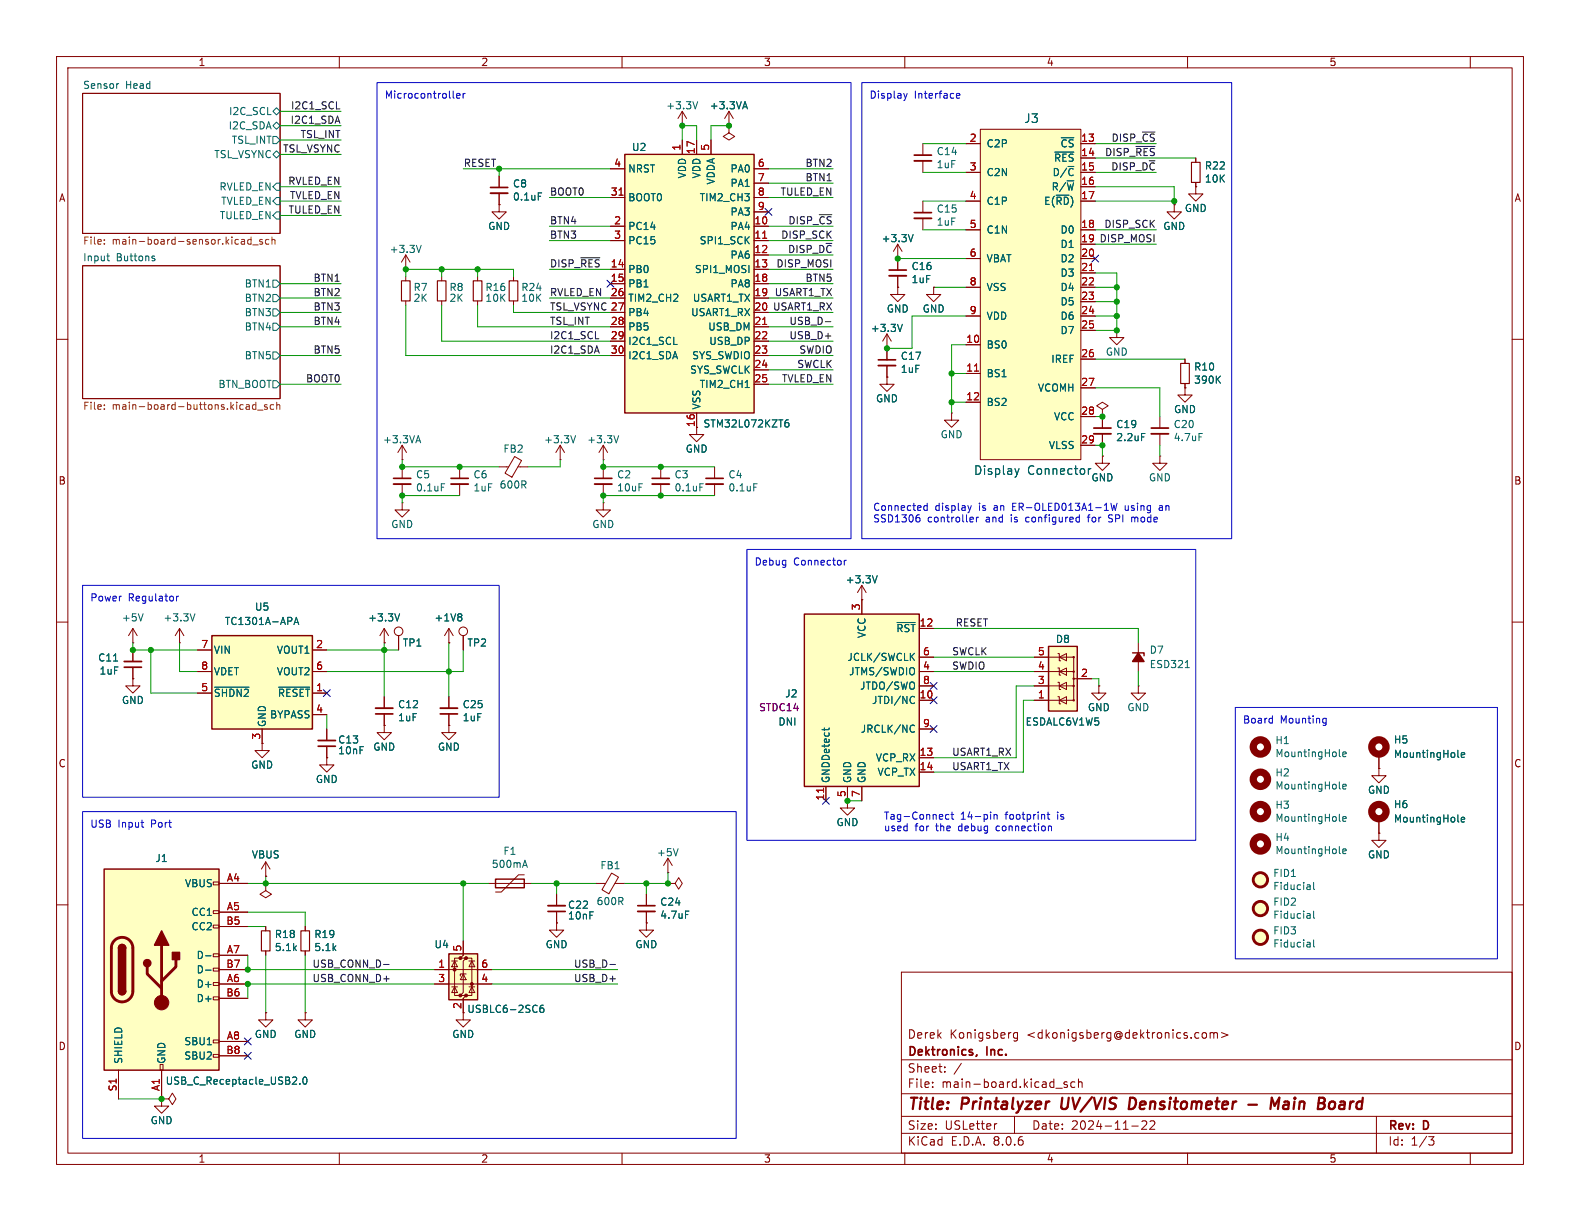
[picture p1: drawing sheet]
<svg xmlns="http://www.w3.org/2000/svg" width="279mm" height="216mm" viewBox="0 0 279 216" stroke-linecap="round" stroke-linejoin="round" font-family="sans-serif">
<g fill="none" stroke="#840000" stroke-width=".18">
<path d="M10 10h259.4v195.9h-259.4zM12 12h255.4v191.9h-255.4zM14.6 16.5h34.9v24.8h-34.9zM60 10v2M110 10v2M160 10v2M210 10v2M260 10v2M128.9 22.2v1.3l1 .6-1 .7-1-.7 1-.6M128.9 22.2h.1M10 60h2M14.6 47h34.9v23.5h-34.9z"/>
<path d="M267.4 60h2M10 110h2M201.3 113.7v5M267.4 110h2M194.3 121.3v1.3h1.3l-1.3 1.2-1.3-1.2h1.3M194.3 121.3h.1M201.3 121.3v1.3h1.3l-1.3 1.2-1.3-1.2h1.3M201.3 121.3h.1M10 160h2M267.4 160h2M159.4 171.9h108v32h-108zM159.4 197.4h108"/>
<path d="M159.4 193.4h108M159.4 187.4h108M164.9 192.1v.2M164.9 191.4v.1M167.1 189.4v.2M167.1 188.7v.1M170 188l-1.3 1.9M176.3 198.7l-.3 .1M179.4 197.4v3M179.9 182.6v1.2l-.3 .3-.3-.1M179.9 182.7l-.4-.1-.3 .3v.4l.2 .2h.5M186.7 192.4h1.2"/>
<path d="M188.7 191.4l-.3-.1-.3 .2 .1 .2 .5 .2v.3h-.6M190.1 191.4l-.5-.1-.2 .3v.4l.1 .2h.6M190.7 191.4l.2-.1 .4 .1 .1 .9M190.7 190.8v1.5M200.1 199.1h1.2M201.9 198.3l.6-.1 .2 .1 .1 .3-.9 1.1h.9M203.4 198.3l.5-.1 .2 .1 .1 .3-.9 1.1h.9M212.6 182.7l.3-.1 .4 .1 .1 .6-.2 .2-.3 .1-.3-.2zM214 182.7l.4-.1 .2 .2M214 182.6v1M214.6 182.8l.3-.2 .3 .1 .1 .9M214.6 182.8v.8"/>
<path d="M216 182.6l1.1 .4-1.1 .4M243.4 197.4v6.5M60 203.9v2M110 203.9v2M159.4 200.4h108M160 203.9v2M210 203.9v2M252.6 201h1l-.5 .6 .4 .1 .1 .5-.3 .3h-.4M260 203.9v2"/>
</g>
<path d="M185.4 194.8h.2M187.9 194.1l-.2 1.6 .3 .4M200.6 194.2l-.7-.1-.3 2h.5l.5-.3M220.7 195.3h1.6M224.7 196.1l.2-2 .5 1.4 .8-1.4-.2 2M227.2 195.3a.4 .4 0 0 0-.3 .4 .4 .4 0 0 0 .2 .4h.5M227.3 194.8l-.2 .1M235.3 194.9a.5 .5 0 0 1 .8 .3l-.1 .5a.6 .6 0 0 1-.9 .3" fill="none" stroke="#840000" stroke-width=".4"/>
<path d="M172.7 186.5l-.1 .3" fill="none" stroke="#840000" stroke-width=".3"/>
<g fill="none" stroke="#006464" stroke-width=".18">
<path d="M21 14.8h-.2M48.3 19.7l.6-.6 .6 .6-.6 .6zM48.3 22.2l.6-.6 .6 .6-.6 .7zM48.3 24.1h.6l.6 .7-.6 .6h-.6zM48.3 27.3l.6-.6 .6 .6-.6 .6zM48.9 34.9h.6v1.3h-.6l-.6-.6zM48.9 37.5h.6v1.2h-.6l-.6-.6zM48.9 32.4h.6v1.3h-.6l-.6-.7zM18.9 45.3h.5M19.1 46.1h.3M27 45.3h.3M27 45.7l.3 .1 .1 .1-.2 .2h-.2"/>
<path d="M48.3 52.1h.6l.6 .6-.6 .6h-.6zM48.3 49.5h.6l.6 .7-.6 .6h-.6zM48.3 54.6h.6l.6 .6-.6 .7h-.6zM48.3 57.2h.6l.6 .6-.6 .6h-.6zM48.3 67.3h.6l.6 .6-.6 .7h-.6zM48.3 62.2h.6l.6 .7-.6 .6h-.6zM209.6 118.1h.7M236.8 145.1l.2 .1M237.4 144.8l.7-.1-.1-.3h-.4l-.2 .2 .1 .6h.5"/>
</g>
<g fill="none" stroke="#725600" stroke-width=".18">
<path d="M18.5 42.4v.1M18.5 43.1v.1M44.4 41.9v1.3M44.4 42.4l-.4-.1-.2 .3 .1 .5h.5M44.7 43.3h1M46.4 42.4l-.3-.1-.2 .2 .1 .2 .4 .1v.3h-.5M47.5 42.4l-.3-.1-.3 .3 .2 .5h.4M48.1 42.5l.2-.2 .3 .1v.8M48.1 41.9v1.3M18.5 72.3v.1M18.5 71.6v.1M43.9 71.5l.2 .2v.7"/>
<path d="M44.1 72.3l-.1 .1M44.1 71.8l-.1 .1M45.2 71.1v1.3M45.2 71.6l-.3-.1-.3 .3 .2 .5h.4M45.5 72.5h1M47.2 71.6l-.3-.1-.1 .2v.2l.4 .1v.3h-.4M48.4 71.6l-.4-.1-.2 .3 .1 .5h.5M48.9 71.7l.2-.2 .3 .1 .1 .8M48.9 71.1v1.3"/>
</g>
<circle cx="222.9" cy="143.5" r="1.27" fill="none" stroke="#840000" stroke-width="1.3"/>
<path d="M200.3 115.4h2v.6" fill="none" stroke="#840000" stroke-width=".25"/>
<path d="M201.3 115.4l1 1.6h-2z" fill="#840000" stroke="#840000" stroke-width=".25"/>
<path d="M185.4 114.3h5.1v11.4h-5.1z" fill="#ffffc2"/>
<path d="M185.4 114.3h5.1v11.4h-5.1z" fill="none" stroke="#840000" stroke-width=".25"/>
<g fill="none" stroke="#840000" stroke-width=".18">
<path d="M128.9 19.7l-.8 1.3M128.9 19.7v2.5M128.9 19.7l.8 1.3M128.9 22.2h.1M182.9 118.7h7M182.9 116.2h7v7.6h-7M187.1 118.1h.2v1.3h.3M187.1 115.6h.2v1.2h.3M187.3 118.7l1.3-.6v1.3zM187.3 116.2l1.3-.6v1.2zM182.9 121.3h7M187.1 123.2h.2v1.3h.3"/>
<path d="M187.1 120.7h.2v1.2h.3M187.3 123.8l1.3-.6v1.3zM187.3 121.3l1.3-.6v1.2zM189.9 120h3.1M243.8 135.9v1.3h1.3l-1.3 1.2-1.2-1.2h1.2M243.8 135.9h.1M243.8 133.4v2.5M243.8 147.3v1.3h1.3l-1.3 1.3-1.2-1.3h1.2M243.8 147.3h.1M243.8 144.8v2.5"/>
<circle cx="189.9" cy="118.7" r=".13"/>
<circle cx="189.9" cy="116.2" r=".13"/>
<circle cx="189.9" cy="123.8" r=".13"/>
<circle cx="189.9" cy="120" r=".13"/>
<circle cx="189.9" cy="121.3" r=".13"/>
</g>
<g fill="none" stroke="#840000" stroke-width="1.3">
<circle cx="222.9" cy="132.1" r="1.27"/>
<circle cx="222.9" cy="137.8" r="1.27"/>
<circle cx="243.8" cy="132.1" r="1.27"/>
<circle cx="222.9" cy="149.2" r="1.27"/>
<circle cx="243.8" cy="143.5" r="1.27"/>
</g>
<g fill="none" stroke="#006464" stroke-width=".18">
<path d="M131.4 18.9h.6M131.7 18l.5 1.2M236.8 133.6l.2 .2M236.8 139.3l.2 .2M237.4 133.4l.7-.1-.1-.3h-.4l-.2 .1 .1 .6h.5M237.4 139.1l.7-.1-.1-.3h-.4l-.2 .2 .1 .6h.5M257.8 133.7l.2 .2M258.4 133.5l.6-.1-.1-.3h-.3l-.2 .2 .1 .6h.4M231.6 156.5l.1 .8M231.7 157.2l-.1 .1M231.7 156.8h-.1M232.3 156v1.1l.2 .2"/>
<path d="M236.8 150.8l.2 .1M237.4 150.5l.7-.1-.1-.2-.4-.1-.2 .2 .1 .6h.5M257.8 145.2l.2 .2M258.4 144.9l.6-.1-.1-.2-.3-.1-.2 .2 .1 .6h.4M231.6 161.6l.1 .8M231.6 166.7l.1 .8M231.7 162.3l-.1 .1M231.7 161.8l-.1 .1M231.7 167.4l-.1 .1M231.7 166.9l-.1 .1M232.3 161.1v1.1l.2 .2M232.3 166.2v1.1l.2 .2"/>
</g>
<g fill="#ffffc2" stroke="#ffffc2" stroke-width=".18">
<circle cx="222.9" cy="160.7" r="1.27"/>
<circle cx="222.9" cy="155.6" r="1.27"/>
<circle cx="222.9" cy="165.7" r="1.27"/>
</g>
<g fill="none" stroke="#840000" stroke-width=".51">
<circle cx="222.9" cy="155.6" r="1.27"/>
<circle cx="222.9" cy="165.7" r="1.27"/>
<circle cx="222.9" cy="160.7" r="1.27"/>
</g>
<path d="M110.5 27.3h22.8v45.7h-22.8z" fill="#ffffc2"/>
<path d="M110.5 27.3h22.8v45.7h-22.8zM87.6 155.4h5.1v1.6h-5.1z" fill="none" stroke="#840000" stroke-width=".25"/>
<g fill="none" stroke="#840000" stroke-width=".18">
<path d="M88.3 31.1v2M88.3 34.2v2M107.9 34.9h2.6M107.9 29.8h2.6M120.6 24.8v2.5M123.2 24.8v2.5M125.7 24.8v2.5M133.3 34.9h2.6M133.3 29.8h2.6M133.3 32.4h2.6M133.3 37.5h2.6M163.2 25.4v2"/>
<path d="M163.2 28.4v2.1M71.8 47.6h.1M71.8 45.1l-.8 1.3M71.8 45.1v2.5M71.8 48.9v.8M71.8 53.2v.8M71.8 45.1l.7 1.3M78.1 48.9v.8M78.1 53.2v.8M84.5 48.9v.8M84.5 53.2v.8M90.8 48.9v.8"/>
<path d="M90.8 53.2v.8M107.9 40h2.6M107.9 42.5h2.6M107.9 47.6h2.6M107.9 50.2h2.6M107.9 52.7h2.6M107.9 55.2h2.6M107.9 57.8h2.6M133.3 40h2.6M133.3 42.5h2.6M133.3 45.1h2.6M133.3 47.6h2.6"/>
<path d="M133.3 50.2h2.6M133.3 52.7h2.6M133.3 55.2h2.6M133.3 57.8h2.6M156.8 59.1l-.7 1.2M156.8 59.1v4.5M156.8 59.1l.8 1.2M158.7 45.7h.1M158.7 50.8v1.3h1.3l-1.3 1.2-1.2-1.2h1.2M158.7 50.8h.1M158.7 43.2l-.7 1.3M158.7 43.2v2.5"/>
<path d="M158.7 43.2l.8 1.3M106.7 78.7l-.8 1.3M106.7 78.7v2.6M106.7 78.7l.7 1.3M107.9 60.3h2.6M107.9 62.9h2.6M123.2 73v2.6M133.3 60.3h2.6M133.3 62.9h2.6M133.3 65.4h2.6M133.3 67.9h2.6M156.8 61.6h.1"/>
<path d="M156.8 66.7v1.2h1.3l-1.3 1.3-1.2-1.3h1.2M156.8 66.7h.1M156.8 64.6v2.1M194.9 72.4l1.1-.6-1.1-.7-1 .7 1 .6v1.3M194.9 73.7h.1M209.5 68.6v1.3h1.3l-1.3 1.2-1.2-1.2h1.2M209.5 68.6h.1M106.7 81.3h.1M106.7 82.6v2M106.7 85.6v2M86.4 156.2h7.6M92.7 154.7h-1l-3.1 3h-1"/>
<path d="M98.4 158.1v2M105.4 156.2h1.7M108.2 154.4l1.2 .7-1.7 2.9-1.2-.7zM108.7 156.2h1.8M118.1 154.3h.1M118.1 151.8l-.8 1.2M118.1 151.8v2.5M118.1 151.8l.8 1.2M149.9 141.6v1.3h1.2l-1.2 1.2-1.3-1.2h1.3M149.9 141.6h.1M98.4 163.2v1.3h1.3l-1.3 1.2-1.2-1.2h1.2M98.4 163.2h.1"/>
<path d="M98.4 161.2v2"/>
</g>
<path d="M109.5 34.5h.7M134.9 42.1h.7M134.9 57.4h.7" fill="none" stroke="#a90000" stroke-width=".18"/>
<path d="M95.2 34.1h.6M74.5 43.4l-.4 1.2M159.6 57.3l-.5 1.3M161.5 41.5l-.5 1.2M109.4 77l-.4 1.3M119.1 60.9h.6M131.8 68.5h.7M138.8 75l.2-.3 .4 .1 .1 .2v.3l-.2 .2-.4-.1-.1-.1M139.4 74.2l-.4 .1-.2 .5M92.5 153h.6M92.8 152.1l.5 1.3M119.9 150.1l-.4 1.2" fill="none" stroke="#006464" stroke-width=".18"/>
<path d="M86.7 34.2h3.1M161.7 28.4h3M155.3 64.6h3.1M105.2 85.6h3M96.9 160.1h3" fill="none" stroke="#840000" stroke-width=".33"/>
<path d="M86.7 33.1h3.1M161.7 27.4h3M155.3 63.6h3.1M105.2 84.6h3M96.9 161.2h3" fill="none" stroke="#840000" stroke-width=".3"/>
<path d="M71 49.7h1.5v3.5h-1.5zM77.3 49.7h1.6v3.5h-1.6zM83.7 49.7h1.5v3.5h-1.5zM90 49.7h1.6v3.5h-1.6z" fill="none" stroke="#840000" stroke-width=".2"/>
<path d="M173.4 22.9h17.7v58.4h-17.7z" fill="#ffffc2"/>
<g fill="none" stroke="#840000" stroke-width=".18">
<path d="M120.6 19.7l-.7 1.3M120.6 19.7v2.5M120.6 19.7l.8 1.3M88.3 36.2v1.3h1.2l-1.2 1.2-1.3-1.2h1.3M88.3 36.2h.1M120.6 22.2h.1M163.2 35.6v2M163.2 38.6v2M170.8 25.4h2.6M170.8 30.5h2.6M170.8 35.6h2.6M173.4 22.9h17.7v58.4h-17.7z"/>
<path d="M191.1 25.4h2.6M191.1 27.9h2.6M191.1 30.5h2.6M191.1 33h2.6M191.1 35.6h2.6M207.6 36.2v1.3h1.3l-1.3 1.2-1.2-1.2h1.2M207.6 36.2h.1M211.5 33v1.3h1.2l-1.2 1.3-1.3-1.3h1.3M211.5 33h.1M211.5 27.9v.8M211.5 32.3v.7M158.7 45.7v2.1"/>
<path d="M158.7 48.8v2M165.1 50.8v1.3h1.3l-1.3 1.2-1.3-1.2h1.3M165.1 50.8h.1M170.8 40.6h2.6M170.8 45.7h2.6M170.8 50.8h2.6M170.8 55.9h2.6M191.1 40.6h2.6M191.1 43.2h2.6M191.1 45.7h2.6M191.1 48.3h2.6M191.1 50.8h2.6"/>
<path d="M191.1 53.3h2.6M191.1 55.9h2.6M191.1 58.4h2.6M197.5 58.4v1.3h1.3l-1.3 1.3-1.3-1.3h1.3M197.5 58.4h.1M71.1 78.7l-.7 1.3M71.1 78.7v2.6M71.1 78.7l.8 1.3M99.1 78.7l-.8 1.3M99.1 78.7v2.6M99.1 78.7l.7 1.3M168.3 73v1.3h1.2l-1.2 1.3-1.3-1.3h1.3"/>
<path d="M168.3 73h.1M170.8 61h2.6M170.8 66h2.6M170.8 71.1h2.6M191.1 63.5h2.6M191.1 68.6h2.6M191.1 73.7h2.6M191.1 78.7h2.6M194.9 73.7v2M194.9 76.7v2M205.1 73.7v2M205.1 76.7v2"/>
<path d="M209.5 63.5v.8M209.5 67.8v.8M71.1 88.9v1.3h1.3l-1.3 1.2-1.3-1.2h1.3M71.1 88.9h.1M71.1 81.3h.1M71.1 82.6v2M71.1 85.6v2M81.3 82.6v2M81.3 85.6v2M88.3 82.6h1.6M91 80.7l1.2 .7-1.7 3-1.2-.7zM91.6 82.6h1.7"/>
<path d="M99.1 81.3h.1M106.7 88.9v1.3h1.2l-1.2 1.2-1.3-1.2h1.3M106.7 88.9h.1M194.9 80.6v1.3h1.3l-1.3 1.3-1.2-1.3h1.2M194.9 80.6h.1M205.1 80.6v1.3h1.3l-1.3 1.3-1.3-1.3h1.3M205.1 80.6h.1M23.5 114.9v2.1M23.5 118v2M23.5 120v1.3h1.3l-1.3 1.3-1.3-1.3h1.3M23.5 120h.1M57.8 134v1.3h1.3l-1.3 1.2-1.3-1.2h1.3"/>
<path d="M57.8 134h.1M57.8 128.9v2M57.8 132v2M79.4 128.3v1.2h1.2l-1.2 1.3-1.3-1.3h1.3M79.4 128.3h.1M114.3 158.1v2M118.1 156.2h1.3l.6-1 .6 1-.6 1-.6-1M118.1 156.2h.1M114.3 163.2v1.3h1.3l-1.3 1.2-1.3-1.2h1.3M114.3 163.2h.1M114.3 161.2v2"/>
</g>
<path d="M192.6 47.8h.8M172.3 65.6h.8" fill="none" stroke="#a90000" stroke-width=".18"/>
<g fill="none" stroke="#006464" stroke-width=".18">
<path d="M123.4 18l-.5 1.2M186.5 26.9h3.4M73.7 77.9h.6M74 77l.4 1.3M101.8 77l-.4 1.3M201.9 76.7h.6M212 76.7h.6M215.3 67l.5 .8M215.8 66.5l-.7 .7M78 85.5h.6M179.5 82.9l.3 1M179.8 83.9l-.1 .3"/>
<path d="M180.2 82.9l-.4 1M192.5 82.9v1M192.9 82.9h-.3l-.1 .3M20.1 116.9h.7M121.2 161.1h.6"/>
</g>
<path d="M210.7 28.7h1.5v3.6h-1.5zM208.8 64.3h1.5v3.5h-1.5z" fill="none" stroke="#840000" stroke-width=".2"/>
<path d="M161.7 38.6h3M157.2 48.8h3.1M193.4 76.7h3.1M203.6 76.7h3M69.6 85.6h3M79.8 85.6h3M22 117h3M56.3 130.9h3M112.8 161.2h3" fill="none" stroke="#840000" stroke-width=".33"/>
<path d="M161.7 37.6h3M157.2 47.8h3.1M193.4 75.7h3.1M203.6 75.7h3M69.6 84.6h3M79.8 84.6h3M22 118h3M56.3 132h3M112.8 160.1h3" fill="none" stroke="#840000" stroke-width=".3"/>
<path d="M18.4 153.7h20.3v35.5h-20.3z" fill="#ffffc2"/>
<g fill="none" stroke="#840000" stroke-width=".18">
<path d="M67.9 128.3v1.2h1.3l-1.3 1.3-1.2-1.3h1.2M67.9 128.3h.1M79.4 123.2v2M79.4 126.2v2.1M37.7 156h1v.5h-1zM38.7 156.2h5.1M47 156.2v1.3l1 .6-1 .7-1-.7 1-.6M47 156.2h.1M37.7 176.3h1v.5h-1zM37.7 173.7h1v.5h-1zM37.7 171.2h1v.5h-1zM37.7 168.7h1v.5h-1z"/>
<path d="M37.7 163.6h1v.5h-1zM37.7 161h1v.5h-1zM38.7 161.3h5.1M38.7 174h5.1M38.7 168.9h5.1M38.7 163.8h5.1M38.7 176.5h5.1M38.7 171.5h5.1M47 179.1v1.2h1.3l-1.3 1.3-1.3-1.3h1.3M47 179.1h.1M54 179.1v1.2h1.2l-1.2 1.3-1.3-1.3h1.3M54 179.1h.1"/>
<path d="M21 189.2v5.1M28.3 188.2h.5v1h-.5zM28.6 194.3h1.2l.7-1 .6 1-.6 1-.7-1M28.6 194.3h.1M28.6 189.2v5.1M37.7 186.4h1v.5h-1zM37.7 183.9h1v.5h-1zM38.7 184.2h5.1M38.7 186.7h5.1"/>
</g>
<path d="M18.4 153.7h20.3v35.5h-20.3zM21 175.3a.64 .64 0 0 0 .6 .6 .64 .64 0 0 0 .6-.6M21 167.6a.64 .64 0 0 1 .6-.6 .64 .64 0 0 1 .6 .6" fill="none" stroke="#840000" stroke-width=".25"/>
<path d="M20.2 166.3a1.9 1.9 0 0 1 2.1-.4 1.9 1.9 0 0 1 1.2 1.7v7.7a1.91 1.91 0 0 1-1.9 1.9 1.91 1.91 0 0 1-1.9-1.9v-7.8l.2-.6zM26 170.9v1.3l2.6 2.6M28.6 167.1v10.2M31.1 169.7v1.2l-2.5 2.6" fill="none" stroke="#840000" stroke-width=".51"/>
<g fill="#840000" stroke="#840000" stroke-width=".25">
<path d="M21 175.3h1.2a.64 .64 0 0 1-.6 .6 .64 .64 0 0 1-.6-.6z"/>
<path d="M21 167.6h1.2v7.7h-1.2z"/>
<path d="M21.1 167.2a.64 .64 0 0 1 .7-.1 .64 .64 0 0 1 .4 .5h-1.2z"/>
<path d="M28.6 164.6l1.2 2.5h-2.5z"/>
<path d="M30.5 168.4h1.2v1.3h-1.2z"/>
<circle cx="26" cy="170.3" r=".63"/>
</g>
<circle cx="28.6" cy="177.3" r="1.27" fill="#840000" stroke="#840000" stroke-width=".18"/>
<path d="M36.3 169h1M36.3 171.5h1M53 191.6v.1M53.7 190.6l.2-.2a.68 .68 0 0 1 .4 .7 .68 .68 0 0 1-.4 .6l-.2-.1-.1-.4z" fill="none" stroke="#006464" stroke-width=".18"/>
<path d="M77.9 125.2h3" fill="none" stroke="#840000" stroke-width=".33"/>
<path d="M77.9 126.2h3" fill="none" stroke="#840000" stroke-width=".3"/>
<path d="M79.4 168.7h5.1v8.1h-5.1z" fill="#ffffc2"/>
<g fill="#840000" stroke="#840000" stroke-width=".18">
<circle cx="80.4" cy="171.4" r=".25"/>
<circle cx="81.4" cy="176" r=".25"/>
<circle cx="81.4" cy="169.4" r=".25"/>
<circle cx="82.4" cy="176" r=".25"/>
<circle cx="82.4" cy="169.4" r=".25"/>
<circle cx="83.4" cy="174" r=".25"/>
</g>
<g fill="none" stroke="#840000" stroke-width=".18">
<path d="M152.4 106h.1M152.4 103.5l-.8 1.3M152.4 103.5v2.5M152.4 103.5l.8 1.3M47 163.8v.8M47 168.1v.8M54 163.8v.8M54 168.1v.8M76.8 174h10.2M76.8 171.5h10.2M79.9 174.5h1M79.9 169.9h1"/>
<path d="M80.4 169.9l.5 1h-1zM80.4 174.5l.5 1h-1zM81.4 169.4h-1v6.6h1M81.9 172.2l.5 1h-1zM81.9 166.4v2.5l-.5 .5h1l-.5 .5v5.6l-.5 .5h1l-.5 .5v3.8h1.3l-1.3 1.3-1.3-1.3h1.3M82.4 172.2h-1v.4M82.4 169.4h1v6.6h-1M82.9 174.5h1M82.9 169.9h1M83.4 174.5l.5 1h-1zM83.4 169.9l.5 1h-1z"/>
</g>
<path d="M79.4 168.7h5.1v8.1h-5.1z" fill="none" stroke="#840000" stroke-width=".25"/>
<path d="M155.1 101.8l-.4 1.3M96.1 177.7l-.4 .1a.85 .85 0 0 0 0 1.2l.4-.1 .1-.4-.3-.3-.3 .1-.1 .2" fill="none" stroke="#006464" stroke-width=".18"/>
<path d="M46.2 164.6h1.6v3.5h-1.6zM53.2 164.6h1.5v3.5h-1.5z" fill="none" stroke="#840000" stroke-width=".2"/>
<path d="M142.2 108.6h20.4v30.5h-20.4z" fill="#ffffc2"/>
<path d="M142.2 108.6h20.4v30.5h-20.4z" fill="none" stroke="#840000" stroke-width=".25"/>
<g fill="none" stroke="#840000" stroke-width=".18">
<path d="M67.9 113.7h.1M67.9 111.1v2.6M67.9 111.1l-.7 1.3M67.9 111.1l.8 1.3M70.5 112.4v2.5M79.4 113.7h.1M79.4 111.1l-.8 1.3M79.4 111.1v2.6M79.4 111.1l.7 1.3M81.9 112.4v2.5M152.4 106v2.6M162.6 111.1h2.5"/>
<path d="M162.6 118.7h2.5M162.6 116.2h2.5M67.9 123.2v2M67.9 126.2v2.1M146 139.1v2.5M149.9 139.1v2.5M152.4 139.1v2.5M162.6 123.8h2.5M162.6 134h2.5M162.6 136.5h2.5M162.6 121.3h2.5M162.6 128.9h2.5"/>
<path d="M47 154.9h.1M47 152.4l-.8 1.3M47 152.4v2.5M47 152.4l.8 1.3"/>
<circle cx="70.5" cy="111.6" r=".76"/>
<circle cx="81.9" cy="111.6" r=".76"/>
</g>
<path d="M70.7 108.5l-.5 1.3M81.4 108.5l.3 .3-.3 .3 .3 .2v.3l-.3 .2M158.6 110.1h3.2M161.2 116.1l.5 .7M161.7 115.5l-.7 .7M145.8 128.7v.5M146.6 128.7v.3M161.2 128.3l.3-.1 .2 .1M161.3 123.1l.4 .2M161.7 124.3l-.4 .1M161.7 129.4l-.2 .1-.3-.1" fill="none" stroke="#006464" stroke-width=".18"/>
<path d="M145.6 139.4v.7" fill="none" stroke="#a90000" stroke-width=".18"/>
<path d="M66.4 125.2h3.1" fill="none" stroke="#840000" stroke-width=".33"/>
<path d="M66.4 126.2h3.1" fill="none" stroke="#840000" stroke-width=".3"/>
<path d="M37.5 112.4h17.7v16.5h-17.7z" fill="#ffffc2"/>
<path d="M37.5 112.4h17.7v16.5h-17.7z" fill="none" stroke="#840000" stroke-width=".25"/>
<g fill="none" stroke="#840000" stroke-width=".18">
<path d="M88.3 36.2h.1M88.3 31.1v2M88.3 34.2v2M107.9 34.9h2.6M107.9 29.8h2.6M120.6 24.8v2.5M123.2 24.8v2.5M125.7 24.8v2.5M128.9 22.2h.1M133.3 34.9h2.6M133.3 29.8h2.6M133.3 32.4h2.6"/>
<path d="M133.3 37.5h2.6M170.8 25.4h2.6M170.8 30.5h2.6M170.8 35.6h2.6M191.1 25.4h2.6M191.1 27.9h2.6M191.1 30.5h2.6M191.1 33h2.6M191.1 35.6h2.6M207.6 36.2h.1M211.5 33h.1M211.5 27.9v.8"/>
<path d="M211.5 32.3v.7M107.9 40h2.6M107.9 42.5h2.6M107.9 47.6h2.6M107.9 50.2h2.6M107.9 52.7h2.6M107.9 55.2h2.6M107.9 57.8h2.6M133.3 40h2.6M133.3 42.5h2.6M133.3 45.1h2.6M133.3 47.6h2.6"/>
<path d="M133.3 50.2h2.6M133.3 52.7h2.6M133.3 55.2h2.6M133.3 57.8h2.6M158.7 45.7h.1M158.7 50.8h.1M158.7 45.7v2.1M158.7 48.8v2M165.1 50.8h.1M170.8 40.6h2.6M170.8 45.7h2.6M170.8 50.8h2.6"/>
<path d="M170.8 55.9h2.6M191.1 40.6h2.6M191.1 43.2h2.6M191.1 45.7h2.6M191.1 48.3h2.6M191.1 50.8h2.6M191.1 53.3h2.6M191.1 55.9h2.6M191.1 58.4h2.6M107.9 60.3h2.6M107.9 62.9h2.6M123.2 73v3.8h1.3l-1.3 1.3-1.3-1.3h1.3"/>
<path d="M133.3 60.3h2.6M133.3 62.9h2.6M133.3 65.4h2.6M133.3 67.9h2.6M156.8 61.6h.1M156.8 66.7h.1M156.8 61.6v2M156.8 64.6v2.1M170.8 61h2.6M170.8 66h2.6M170.8 71.1h2.6M191.1 63.5h2.6"/>
<path d="M191.1 68.6h2.6M191.1 73.7h2.6M191.1 78.7h2.6M194.9 73.7h.1M194.9 73.7v2M194.9 76.7v2M209.5 68.6h.1M209.5 63.5v.8M209.5 67.8v.8M116.8 82.6v2M116.8 85.6v2M126.4 82.6v2"/>
<path d="M126.4 85.6v2M194.9 80.6h.1M23.5 113.7h.1M23.5 111.1l-.8 1.3M23.5 111.1v2.6M23.5 114.9v2.1M23.5 118v2M23.5 111.1l.8 1.3M31.7 113.7h.1M31.7 111.1l-.7 1.3M31.7 111.1v2.6M31.7 111.1l.8 1.3"/>
<path d="M34.9 114.9h2.6M34.9 118.7h2.6M55.2 114.9h2.6M55.2 118.7h2.6M67.9 113.7h.1M70.5 112.4v2.5M79.4 113.7h.1M81.9 112.4v2.5M152.4 106h.1M152.4 106v2.6M162.6 118.7h2.5M162.6 111.1h2.5"/>
<path d="M162.6 116.2h2.5M182.9 118.7h2.5M182.9 116.2h2.5M23.5 120h.1M34.9 122.6h2.6M46.4 131.4v1.3h1.2l-1.2 1.3-1.3-1.3h1.3M46.4 131.4h.1M46.4 128.9v2.5M55.2 122.6h2.6M55.2 126.4h2.6M57.8 134h.1M57.8 128.9v2"/>
<path d="M57.8 132v2M67.9 128.3h.1M67.9 123.2v2M67.9 126.2v2.1M79.4 128.3h.1M79.4 123.2v2M79.4 126.2v2.1M146 139.1v2.5M149.9 139.1v2.5M152.4 139.1v2.5M162.6 123.8h2.5M162.6 134h2.5"/>
<path d="M162.6 136.5h2.5M162.6 121.3h2.5M162.6 128.9h2.5M182.9 123.8h2.5M182.9 121.3h2.5M190.5 120h2.5M194.3 121.3h.1M243.8 135.9h.1M243.8 133.4v2.5M38.7 156.2h5.1M47 154.9h.1M47 156.2h.1"/>
<path d="M98.4 158.1v2M114.3 158.1v2M149.9 141.6h.1M243.8 147.3h.1M243.8 144.8v2.5M38.7 161.3h5.1M38.7 174h5.1M38.7 168.9h5.1M38.7 163.8h5.1M38.7 176.5h5.1M38.7 171.5h5.1M47 179.1h.1"/>
<path d="M47 163.8v.8M47 168.1v.8M54 179.1h.1M54 163.8v.8M54 168.1v.8M76.8 174h2.6M76.8 171.5h2.6M81.9 166.4v2.5M81.9 176.5v2.6M84.5 174h2.5M84.5 171.5h2.5M98.4 163.2h.1"/>
<path d="M98.4 161.2v2M114.3 163.2h.1M114.3 161.2v2M21 189.2v5.1M28.6 194.3v1.3h1.2l-1.2 1.3-1.3-1.3h1.3M28.6 194.3h.1M28.6 189.2v5.1M38.7 184.2h5.1M38.7 186.7h5.1"/>
</g>
<g fill="none" stroke="#006464" stroke-width=".18">
<path d="M131.4 18.9h.6M131.7 18l.5 1.2M95.2 34.1h.6M186.5 26.9h3.4M159.6 57.3l-.5 1.3M161.5 41.5l-.5 1.2M119.1 60.9h.6M131.8 68.5h.7M138.8 75l.2-.3 .4 .1 .1 .2v.3l-.2 .2-.4-.1-.1-.1M139.4 74.2l-.4 .1-.2 .5M201.9 76.7h.6M215.3 67l.5 .8"/>
<path d="M215.8 66.5l-.7 .7M123.8 85.5h.6M133.3 85.5h.6M179.5 82.9l.3 1M179.8 83.9l-.1 .3M180.2 82.9l-.4 1M192.5 82.9v1M192.9 82.9h-.3l-.1 .3M20.1 116.9h.7M25.3 108.5l-.4 1.3M34.5 108.5l-.5 1.3M52 110.4l.4-1.2 .4 1.2"/>
<path d="M52.1 110.1h.6M70.7 108.5l-.5 1.3M81.4 108.5l.3 .3-.3 .3 .3 .2v.3l-.3 .2M155.1 101.8l-.4 1.3M158.6 110.1h3.2M161.2 116.1l.5 .7M161.7 115.5l-.7 .7M37.9 121.5h6.1M49.3 121.5h5.5M145.8 128.7v.5M146.6 128.7v.3M161.2 128.3l.3-.1 .2 .1"/>
<path d="M161.3 123.1l.4 .2M161.7 124.3l-.4 .1M161.7 129.4l-.2 .1-.3-.1M257.8 133.7l.2 .2M258.4 133.5l.6-.1-.1-.3h-.3l-.2 .2 .1 .6h.4M257.8 145.2l.2 .2M258.4 144.9l.6-.1-.1-.2-.3-.1-.2 .2 .1 .6h.4M36.3 169h1M36.3 171.5h1M96.1 177.7l-.4 .1a.85 .85 0 0 0 0 1.2l.4-.1 .1-.4-.3-.3-.3 .1-.1 .2M121.2 161.1h.6M53 191.6v.1"/>
<path d="M53.7 190.6l.2-.2a.68 .68 0 0 1 .4 .7 .68 .68 0 0 1-.4 .6l-.2-.1-.1-.4z"/>
</g>
<path d="M115.3 85.6h3.1M124.8 85.6h3.1" fill="none" stroke="#840000" stroke-width=".33"/>
<path d="M115.3 84.6h3.1M124.8 84.6h3.1" fill="none" stroke="#840000" stroke-width=".3"/>
<path d="M59.5 19.3h.6M200.9 25.9h3.3M102.7 45.6h3.4M105.3 59.9h.6M145.9 56.9h1M67.8 170.5h1M107.8 170.5h1" fill="none" stroke="#0f0f0f" stroke-width=".18"/>
<g fill="none" stroke="#0000c2" stroke-width=".18">
<path d="M66.7 14.6h83.8v80.7h-83.8zM80.1 17.2l.2 .2M80.7 16.9l.6-.1v-.2l-.4-.1-.2 .2 .1 .6h.5M81.9 16.5v.9M82.3 16.5l-.4 .3M152.4 14.6h65.4v80.7h-65.4zM159.8 16.5l.3 .9M160.1 17.4l-.1 .3M160.4 16.5l-.3 .9M169.1 16.9l.6-.1v-.2l-.4-.1-.2 .2 .1 .6h.5M132.1 97.2h79.4v51.4h-79.4zM149.3 99.1v.8"/>
<path d="M149.7 99.1l-.4 .2M162.2 91.5h.2l.3 .3-.1 .4-.4 .1M163.4 90l.2 .3 .4-.1M164 89v1.3M164 89.5l-.4-.1-.2 .2M171.2 89.4l.3 .9M171.5 90.3l-.2 .3M171.7 91.4l.4 .1v.3l-.6 .1M171.8 89.4l-.3 .9M172.1 92.2l-.4 .1M172.7 91.4v.9M173 91.4l-.3 .3"/>
<path d="M190.5 91.4l.4 .1M190.9 92.2l-.4 .1M190.9 91v1.3M192.3 91.4h.4M192.5 91.1l-.1 1.2M196 92.2l.5 .1M196.4 89l.3 1.3 .3-1 .2 1 .3-1.3M196.6 91h-.3l-.3 .3 .1 .3 .4 .1M199 89.4v.7l.2 .2M200.2 91.5l.3-.1 .2 .2M205.4 89.4l-.4 .1M205.4 89.8h-.3l-.1 .1v.3l.4 .1"/>
<path d="M14.6 103.5h73.7v37.5h-73.7zM31.2 105.4v.9M31.6 105.4l-.4 .3M218.4 125.1h46.4v44.4h-46.4zM224.9 127l.1 .1M225 126.6v1.3M225 127.8l-.1 .1M234.1 127l.4 .1M234.5 127v1l-.1 .2-.3 .1M234.5 127.8l-.4 .1M14.6 143.5h115.6v57.8h-115.6zM24.9 145.4h.5"/>
<path d="M25.3 146.3h.1M167.8 144.1l-.4-.1-.2 .3 .1 .5h.5M168.2 144h.4M168.3 143.6v1.1l.3 .2M175.8 144.1l.2-.1 .3 .1v.8M175.8 144v.9M185.2 144h.4M185.3 143.6v1.1l.3 .2M185.6 146.1l.3 .1v.7"/>
</g>
<g fill="none" stroke="#009600" stroke-width=".18">
<path d="M49.5 19.7h10.8M49.5 22.2h10.8M49.5 35.6h10.8M49.5 38.1h10.8M49.5 27.3h10.8M49.5 33h10.8M49.5 24.8h10.8M81.9 29.8h26M88.3 29.8v1.3M97.2 34.9h10.7M120.6 24.8v-2.6h2.6v2.6M128.9 22.2h-3.2v2.6"/>
<path d="M135.9 29.8h11.4M135.9 32.4h11.4M135.9 34.9h11.4M163.2 35.6h7.6M163.2 25.4h7.6M163.2 30.5h7.6M193.7 35.6h13.9M193.7 33h13.9v3.2M193.7 25.4h10.8M193.7 27.9h17.8M193.7 30.5h10.8M49.5 57.8h10.8"/>
<path d="M49.5 52.7h10.8M49.5 50.2h10.8M49.5 55.2h10.8M71.8 54v8.9h36.1M71.8 48.9v-1.3h19v1.3M78.1 54v6.3h29.8M78.1 47.6v1.3M84.5 54v3.8h23.4M84.5 47.6v1.3M90.8 54v1.2h17.1M97.2 52.7h10.7M97.2 47.6h10.7"/>
<path d="M97.2 42.5h10.7M97.2 40h10.7M135.9 57.8h11.4M135.9 52.7h11.4M135.9 47.6h11.4M135.9 50.2h11.4M135.9 55.2h11.4M135.9 42.5h11.4M135.9 40h11.4M135.9 45.1h11.4M158.7 45.7h12.1M163.2 40.6h7.6"/>
<path d="M165.1 50.8h5.7M170.8 55.9h-9.5v5.7h-4.5M193.7 50.8h3.8M193.7 48.3h3.8v10.1h-3.8M193.7 43.2h10.8M193.7 40.6h10.8M193.7 55.9h3.8M193.7 53.3h3.8M49.5 62.9h10.8M49.5 67.9h10.8M135.9 62.9h11.4M135.9 67.9h11.4"/>
<path d="M135.9 65.4h11.4M135.9 60.3h11.4M168.3 71.1h2.5M168.3 66h2.5M170.8 61h-2.5v12M193.7 68.6h11.4v5.1M193.7 63.5h15.8M193.7 78.7h1.2v1.9M193.7 73.7h1.2M205.1 78.7v1.9M71.1 81.3v1.3h17.2M81.3 87.6h-10.2v1.3"/>
<path d="M99.1 81.3v1.3h-5.8M106.7 81.3v1.3h19.7M126.4 87.6h-19.7v1.3M23.5 113.7v1.2h11.4M26.7 114.9v7.7h8.2M31.7 113.7v5h3.2M57.8 114.9h12.7M67.9 113.7v9.5M79.4 113.7v9.5M81.9 114.9v3.8h-24.1M165.1 118.7h17.8M165.1 116.2h17.8"/>
<path d="M165.1 111.1h36.2v2.6M201.3 118.7v2.6M57.8 126.4v2.5M182.9 121.3h-3.2v12.7h-14.6M182.9 123.8h-1.9v12.7h-15.9M193 120h1.3v1.3M43.8 156.2h42.6M47 154.9v1.3M81.9 156.2v10.2M94 156.2h11.4M98.4 156.2v1.9M114.3 156.2v1.9"/>
<path d="M118.1 154.3v1.9h-7.6M149.9 141.6h2.5M43.8 161.3h10.2v2.5M43.8 168.9v2.6h33M43.8 163.8h3.2M47 168.9v10.2M54 168.9v10.2M76.8 174h-33v2.5M87 171.5h22.2M87 174h22.2M21 194.3h7.6"/>
</g>
<g fill="none" stroke="#000084" stroke-width=".18">
<path d="M135.3 36.9l1.2 1.2M136.5 36.9l-1.2 1.2M107.3 49.6l1.3 1.2M108.6 49.6l-1.3 1.2M193.1 45.1l1.2 1.2M194.3 45.1l-1.2 1.2M57.2 121.9l1.2 1.3M58.4 121.9l-1.2 1.3M164.5 123.2l1.2 1.2M164.5 120.7l1.2 1.2M164.5 128.3l1.2 1.2M165.7 123.2l-1.2 1.2"/>
<path d="M165.7 120.7l-1.2 1.2M165.7 128.3l-1.2 1.2M145.4 141l1.3 1.2M146.7 141l-1.3 1.2M43.2 186.1l1.2 1.2M43.2 183.5l1.2 1.3M44.4 186.1l-1.2 1.2M44.4 183.5l-1.2 1.3"/>
</g>
<path d="M109.5 34.5h.7M134.9 42.1h.7M134.9 57.4h.7M192.6 47.8h.8M172.3 65.6h.8M145.6 139.4v.7" fill="none" stroke="#a90000" stroke-width=".18"/>
<g fill="#009600" stroke="#009600" stroke-width=".18">
<circle cx="71.8" cy="47.6" r=".46"/>
<circle cx="194.9" cy="73.7" r=".46"/>
<circle cx="194.9" cy="78.7" r=".46"/>
<circle cx="197.5" cy="50.8" r=".46"/>
<circle cx="197.5" cy="58.4" r=".46"/>
<circle cx="207.6" cy="35.6" r=".46"/>
<circle cx="197.5" cy="55.9" r=".46"/>
<circle cx="197.5" cy="53.3" r=".46"/>
<circle cx="120.6" cy="22.2" r=".46"/>
<circle cx="128.9" cy="22.2" r=".46"/>
<circle cx="158.7" cy="45.7" r=".46"/>
<circle cx="156.8" cy="61.6" r=".46"/>
<circle cx="168.3" cy="71.1" r=".46"/>
<circle cx="168.3" cy="66" r=".46"/>
<circle cx="118.1" cy="156.2" r=".46"/>
<circle cx="71.1" cy="82.6" r=".46"/>
<circle cx="71.1" cy="87.6" r=".46"/>
<circle cx="81.3" cy="82.6" r=".46"/>
<circle cx="79.4" cy="118.7" r=".46"/>
<circle cx="81.9" cy="156.2" r=".46"/>
<circle cx="98.4" cy="156.2" r=".46"/>
<circle cx="149.9" cy="141.6" r=".46"/>
<circle cx="114.3" cy="156.2" r=".46"/>
<circle cx="47" cy="156.2" r=".46"/>
<circle cx="67.9" cy="114.9" r=".46"/>
<circle cx="106.7" cy="87.6" r=".46"/>
<circle cx="116.8" cy="87.6" r=".46"/>
<circle cx="106.7" cy="82.6" r=".46"/>
<circle cx="116.8" cy="82.6" r=".46"/>
<circle cx="88.3" cy="29.8" r=".46"/>
<circle cx="78.1" cy="47.6" r=".46"/>
<circle cx="84.5" cy="47.6" r=".46"/>
<circle cx="43.8" cy="174" r=".46"/>
<circle cx="43.8" cy="171.5" r=".46"/>
<circle cx="28.6" cy="194.3" r=".46"/>
<circle cx="26.7" cy="114.9" r=".46"/>
<circle cx="23.5" cy="114.9" r=".46"/>
</g>
<g font-size="2.8" fill="#840000">
<text x="160.4" y="196.8">Title:</text>
<text x="170.1" y="196.8">Printalyzer</text>
<text x="188.5" y="196.8">UV/VIS</text>
<text x="201.3" y="196.8">Densitometer</text>
<text x="227.9" y="196.8">Main</text>
<text x="237.1" y="196.8">Board</text>
</g>
<g font-size="2.1" fill="#006464">
<text x="181" y="21.9">J3</text>
<text x="172.1" y="84.2">Display</text>
<text x="181.7" y="84.2">Connector</text>
</g>
<g font-size="2.1" fill="#840000">
<text x="160.4" y="183.9">Derek</text>
<text x="167.9" y="183.9">Konigsberg</text>
<text x="181.6" y="183.9">&lt;dkonigsberg@dektronics.com&gt;</text>
<text x="160.4" y="189.9">Sheet:</text>
<text x="160.4" y="187.1">Dektronics,</text>
<text x="174.6" y="187.1">Inc.</text>
<text x="160.4" y="192.6">File:</text>
<text x="166.5" y="192.6">main-board.kicad_sch</text>
<text x="160.4" y="202.8">KiCad</text>
<text x="160.4" y="200">Size:</text>
<text x="167.1" y="200">USLetter</text>
<text x="168.1" y="202.8">E.D.A.</text>
<text x="175.7" y="202.8">8.0.6</text>
<text x="182.4" y="200">Date:</text>
<text x="189.4" y="200">2024-11-22</text>
<text x="245.4" y="200.2">Rev:</text>
<text x="245.4" y="202.8">Id:</text>
<text x="249.5" y="202.8">1/3</text>
<text x="251.8" y="200.2">D</text>
</g>
<g font-size="1.8" fill="#840000">
<text x="35" y="11.9">1</text>
<text x="85" y="11.9">2</text>
<text x="135" y="11.9">3</text>
<text x="185" y="11.9">4</text>
<text x="235" y="11.9">5</text>
<text x="10.3" y="35.9">A</text>
<text x="267.7" y="35.9">A</text>
<text x="10.3" y="85.9">B</text>
<text x="267.7" y="85.9">B</text>
<text x="10.3" y="135.9">C</text>
<text x="267.7" y="135.9">C</text>
<text x="81.7" y="178.5" transform="rotate(-90 81.7 178.5)">2</text>
<text x="10.3" y="185.9">D</text>
<text x="267.7" y="185.9">D</text>
<text x="35" y="205.8">1</text>
<text x="85" y="205.8">2</text>
<text x="135" y="205.8">3</text>
<text x="185" y="205.8">4</text>
<text x="235" y="205.8">5</text>
</g>
<g font-size="1.8" fill="#006464">
<text x="14.6" y="15.8">Sensor</text>
<text x="22.2" y="15.8">Head</text>
<text x="40.3" y="23.1">I2C_SDA</text>
<text x="40.4" y="20.5">I2C_SCL</text>
<text x="117.7" y="19.5">+3.3V</text>
<text x="125.4" y="19.5">+3.3VA</text>
<text x="37.8" y="28.2">TSL_VSYNC</text>
<text x="40.9" y="25.6">TSL_INT</text>
<text x="111.7" y="26.9">U2</text>
<text x="165.5" y="29.9">1uF</text>
<text x="165.5" y="27.6">C14</text>
<text x="174.4" y="26.3">C2P</text>
<text x="186.3" y="28.8">~{RES}</text>
<text x="187.4" y="26.3">~{CS}</text>
<text x="38.7" y="33.9">RVLED_EN</text>
<text x="90.6" y="33.4">C8</text>
<text x="90.6" y="35.7">0.1uF</text>
<text x="111" y="35.8">BOOT0</text>
<text x="111" y="30.7">NRST</text>
<text x="121.5" y="31.6" transform="rotate(-90 121.5 31.6)">VDD</text>
<text x="123.6" y="35.8">TIM2_CH3</text>
<text x="124.1" y="31.6" transform="rotate(-90 124.1 31.6)">VDD</text>
<text x="126.6" y="32.7" transform="rotate(-90 126.6 32.7)">VDDA</text>
<text x="129.1" y="30.7">PA0</text>
<text x="129.1" y="33.2">PA1</text>
<text x="174.4" y="31.3">C2N</text>
<text x="185.9" y="33.9">R/~{W}</text>
<text x="186" y="31.3">D/~{C}</text>
<text x="213" y="30.2">R22</text>
<text x="213" y="32.5">10K</text>
<text x="38.8" y="39">TULED_EN</text>
<text x="39" y="36.4">TVLED_EN</text>
<text x="86.2" y="40.9">GND</text>
<text x="111" y="40.9">PC14</text>
<text x="129.1" y="40.9">PA4</text>
<text x="129.1" y="38.3">PA3</text>
<text x="165.5" y="40.1">1uF</text>
<text x="165.5" y="37.8">C15</text>
<text x="174.4" y="36.4">C1P</text>
<text x="174.4" y="41.5">C1N</text>
<text x="184.5" y="36.4">E(~{RD})</text>
<text x="187.4" y="41.5">D0</text>
<text x="205.6" y="40.9">GND</text>
<text x="209.4" y="37.7">GND</text>
<text x="14.6" y="46.3">Input</text>
<text x="20.6" y="46.3">Buttons</text>
<text x="68.8" y="44.9">+3.3V</text>
<text x="111" y="43.4">PC15</text>
<text x="123.6" y="43.4">SPI1_SCK</text>
<text x="129.1" y="45.9">PA6</text>
<text x="155.8" y="43">+3.3V</text>
<text x="161.1" y="48">C16</text>
<text x="174.4" y="46.6">VBAT</text>
<text x="187.4" y="44">D1</text>
<text x="187.4" y="46.6">D2</text>
<text x="43.2" y="53.6">BTN2</text>
<text x="43.2" y="51">BTN1</text>
<text x="73" y="51.7">R7</text>
<text x="73" y="53.6">2K</text>
<text x="79.4" y="51.7">R8</text>
<text x="79.4" y="53.6">2K</text>
<text x="85.7" y="51.7">R16</text>
<text x="85.7" y="53.6">10K</text>
<text x="92.1" y="51.7">R24</text>
<text x="92.1" y="53.6">10K</text>
<text x="111" y="48.5">PB0</text>
<text x="111" y="51">PB1</text>
<text x="111" y="53.6">TIM2_CH2</text>
<text x="122.4" y="53.6">USART1_TX</text>
<text x="122.8" y="48.5">SPI1_MOSI</text>
<text x="129.1" y="51">PA8</text>
<text x="161.1" y="50.3">1uF</text>
<text x="174.4" y="51.7">VSS</text>
<text x="187.4" y="49.1">D3</text>
<text x="187.4" y="51.7">D4</text>
<text x="43.2" y="56.1">BTN3</text>
<text x="43.2" y="58.6">BTN4</text>
<text x="111" y="56.1">PB4</text>
<text x="111" y="58.6">PB5</text>
<text x="122.1" y="56.1">USART1_RX</text>
<text x="125.1" y="58.6">USB_DM</text>
<text x="153.9" y="58.9">+3.3V</text>
<text x="156.7" y="55.5">GND</text>
<text x="163.1" y="55.5">GND</text>
<text x="174.4" y="56.7">VDD</text>
<text x="187.4" y="54.2">D5</text>
<text x="187.4" y="56.7">D6</text>
<text x="187.4" y="59.3">D7</text>
<text x="43.2" y="63.7">BTN5</text>
<text x="111" y="61.2">I2C1_SCL</text>
<text x="111" y="63.7">I2C1_SDA</text>
<text x="122.3" y="63.7">SYS_SWDIO</text>
<text x="125.3" y="61.2">USB_DP</text>
<text x="159.2" y="63.8">C17</text>
<text x="174.4" y="61.8">BS0</text>
<text x="185.8" y="64.4">IREF</text>
<text x="195.4" y="63.1">GND</text>
<text x="211.1" y="65.7">R10</text>
<text x="38.5" y="68.8">BTN_BOOT</text>
<text x="121.9" y="66.3">SYS_SWCLK</text>
<text x="123.6" y="68.8">TIM2_CH1</text>
<text x="154.8" y="71.3">GND</text>
<text x="159.2" y="66.1">1uF</text>
<text x="174.4" y="66.9">BS1</text>
<text x="174.4" y="72">BS2</text>
<text x="183.4" y="69.4">VCOMH</text>
<text x="211.1" y="68">390K</text>
<text x="124.1" y="72.5" transform="rotate(-90 124.1 72.5)">VSS</text>
<text x="124.3" y="75.8">STM32L072KZT6</text>
<text x="166.2" y="77.7">GND</text>
<text x="186.3" y="74.5">VCC</text>
<text x="197.3" y="75.9">C19</text>
<text x="207.5" y="75.9">C20</text>
<text x="207.5" y="73.3">GND</text>
<text x="67.6" y="78.6">+3.3VA</text>
<text x="88.9" y="80.2">FB2</text>
<text x="96.1" y="78.6">+3.3V</text>
<text x="103.7" y="78.6">+3.3V</text>
<text x="121.2" y="80.2">GND</text>
<text x="185.4" y="79.6">VLSS</text>
<text x="197.3" y="78.2">2.2uF</text>
<text x="207.5" y="78.2">4.7uF</text>
<text x="73.5" y="84.8">C5</text>
<text x="73.5" y="87.1">0.1uF</text>
<text x="83.6" y="84.8">C6</text>
<text x="83.6" y="87.1">1uF</text>
<text x="88.3" y="86.6">600R</text>
<text x="109" y="84.8">C2</text>
<text x="109" y="87.1">10uF</text>
<text x="119.2" y="84.8">C3</text>
<text x="119.2" y="87.1">0.1uF</text>
<text x="128.7" y="84.8">C4</text>
<text x="128.7" y="87.1">0.1uF</text>
<text x="192.9" y="85.3">GND</text>
<text x="203.1" y="85.3">GND</text>
<text x="69.1" y="93.6">GND</text>
<text x="104.6" y="93.6">GND</text>
<text x="149.5" y="103.4">+3.3V</text>
<text x="21.5" y="110.1">+5V</text>
<text x="28.8" y="110.1">+3.3V</text>
<text x="39.7" y="110.7">TC1301A-APA</text>
<text x="45" y="108.2">U5</text>
<text x="65" y="110.1">+3.3V</text>
<text x="76.7" y="110.1">+1V8</text>
<text x="153.3" y="112.9" transform="rotate(-90 153.3 112.9)">VCC</text>
<text x="158.4" y="112">~{RST}</text>
<text x="186.6" y="113.9">D8</text>
<text x="17.3" y="117.2">C11</text>
<text x="17.5" y="119.5">1uF</text>
<text x="37.7" y="115.8">VIN</text>
<text x="37.7" y="119.6">VDET</text>
<text x="48.9" y="115.8">VOUT1</text>
<text x="48.9" y="119.6">VOUT2</text>
<text x="71.1" y="114.5">TP1</text>
<text x="82.6" y="114.5">TP2</text>
<text x="149.8" y="117.1">JCLK/SWCLK</text>
<text x="150.1" y="119.6">JTMS/SWDIO</text>
<text x="203.2" y="115.8">D7</text>
<text x="203.2" y="118.3">ESD321</text>
<text x="21.5" y="124.7">GND</text>
<text x="37.7" y="123.4">~{SHDN2}</text>
<text x="49" y="123.4">~{RESET}</text>
<text x="70.3" y="125.4">C12</text>
<text x="81.7" y="125.4">C25</text>
<text x="138.8" y="123.5">J2</text>
<text x="152" y="122.1">JTDO/SWO</text>
<text x="154.1" y="124.7">JTDI/NC</text>
<text x="192.3" y="126">GND</text>
<text x="199.3" y="126">GND</text>
<text x="47.2" y="128.7" transform="rotate(-90 47.2 128.7)">GND</text>
<text x="47.7" y="127.2">BYPASS</text>
<text x="59.7" y="131.7">C13</text>
<text x="70.3" y="127.7">1uF</text>
<text x="81.7" y="127.7">1uF</text>
<text x="137.6" y="128.5">DNI</text>
<text x="152.1" y="129.8">JRCLK/NC</text>
<text x="181.3" y="128.5">ESDALC6V1W5</text>
<text x="225.4" y="131.8">H1</text>
<text x="246.4" y="131.7">H5</text>
<text x="44.3" y="136.1">GND</text>
<text x="59.7" y="133.6">10nF</text>
<text x="65.9" y="132.9">GND</text>
<text x="77.3" y="132.9">GND</text>
<text x="154.8" y="134.8">VCP_RX</text>
<text x="155.1" y="137.4">VCP_TX</text>
<text x="225.4" y="134.1">MountingHole</text>
<text x="225.4" y="137.5">H2</text>
<text x="246.4" y="134.2">MountingHole</text>
<text x="55.7" y="138.7">GND</text>
<text x="146.9" y="138.6" transform="rotate(-90 146.9 138.6)">GNDDetect</text>
<text x="150.7" y="138.6" transform="rotate(-90 150.7 138.6)">GND</text>
<text x="153.3" y="138.6" transform="rotate(-90 153.3 138.6)">GND</text>
<text x="225.4" y="143.2">H3</text>
<text x="225.4" y="139.8">MountingHole</text>
<text x="241.8" y="140.6">GND</text>
<text x="246.4" y="143.1">H6</text>
<text x="147.8" y="146.3">GND</text>
<text x="225.4" y="145.5">MountingHole</text>
<text x="225.4" y="148.9">H4</text>
<text x="246.4" y="145.6">MountingHole</text>
<text x="27.4" y="152.6">J1</text>
<text x="44.4" y="152">VBUS</text>
<text x="86.9" y="153.7">500mA</text>
<text x="88.9" y="151.4">F1</text>
<text x="106.1" y="153.9">FB1</text>
<text x="116.1" y="151.6">+5V</text>
<text x="225.1" y="155.3">FID1</text>
<text x="225.4" y="151.2">MountingHole</text>
<text x="241.8" y="152">GND</text>
<text x="32.6" y="157.1">VBUS</text>
<text x="100.3" y="160.9">C22</text>
<text x="105.4" y="160.2">600R</text>
<text x="116.6" y="160.4">C24</text>
<text x="225.1" y="160.4">FID2</text>
<text x="225.1" y="157.6">Fiducial</text>
<text x="33.8" y="162.2">CC1</text>
<text x="33.8" y="164.7">CC2</text>
<text x="48.5" y="166.1">R18</text>
<text x="55.5" y="166.1">R19</text>
<text x="76.7" y="167.9">U4</text>
<text x="96.4" y="167.9">GND</text>
<text x="100.3" y="162.8">10nF</text>
<text x="112.3" y="167.9">GND</text>
<text x="116.6" y="162.7">4.7uF</text>
<text x="225.1" y="165.4">FID3</text>
<text x="225.1" y="162.7">Fiducial</text>
<text x="225.1" y="167.7">Fiducial</text>
<text x="34.7" y="169.8">D-</text>
<text x="34.7" y="172.3">D-</text>
<text x="48.5" y="168.4">5.1k</text>
<text x="55.5" y="168.4">5.1k</text>
<text x="34.7" y="174.9">D+</text>
<text x="34.7" y="177.4">D+</text>
<text x="82.5" y="179.3">USBLC6-2SC6</text>
<text x="32.5" y="185">SBU1</text>
<text x="45" y="183.7">GND</text>
<text x="51.9" y="183.7">GND</text>
<text x="79.9" y="183.7">GND</text>
<text x="21.8" y="188.2" transform="rotate(-90 21.8 188.2)">SHIELD</text>
<text x="29.2" y="192">USB_C_Receptacle_USB2.0</text>
<text x="29.4" y="188.2" transform="rotate(-90 29.4 188.2)">GND</text>
<text x="32.5" y="187.6">SBU2</text>
<text x="26.5" y="199">GND</text>
</g>
<g font-size="1.8" fill="#0000c2">
<text x="67.9" y="17.5">Microcontroller</text>
<text x="153.7" y="17.5">Display</text>
<text x="161.7" y="17.5">Interface</text>
<text x="154.3" y="90.4">Connected</text>
<text x="154.3" y="92.5">SSD1306</text>
<text x="164" y="92.5">controller</text>
<text x="165.3" y="90.4">display</text>
<text x="173.2" y="90.4">is</text>
<text x="174.4" y="92.5">and</text>
<text x="176" y="90.4">an</text>
<text x="179" y="92.5">is</text>
<text x="179.5" y="90.4">ER-OLED013A1-1W</text>
<text x="181.8" y="92.5">configured</text>
<text x="193.1" y="92.5">for</text>
<text x="196.9" y="92.5">SPI</text>
<text x="199.6" y="90.4">using</text>
<text x="201.1" y="92.5">mode</text>
<text x="205.8" y="90.4">an</text>
<text x="133.3" y="100.1">Debug</text>
<text x="140.3" y="100.1">Connector</text>
<text x="15.9" y="106.4">Power</text>
<text x="22.7" y="106.4">Regulator</text>
<text x="219.7" y="128">Board</text>
<text x="226.4" y="128">Mounting</text>
<text x="15.9" y="146.4">USB</text>
<text x="20.9" y="146.4">Input</text>
<text x="26.8" y="146.4">Port</text>
<text x="156.2" y="145">Tag-Connect</text>
<text x="156.2" y="147.1">used</text>
<text x="161.8" y="147.1">for</text>
<text x="165.6" y="147.1">the</text>
<text x="169.8" y="147.1">debug</text>
<text x="169.8" y="145">14-pin</text>
<text x="176.6" y="147.1">connection</text>
<text x="177.9" y="145">footprint</text>
<text x="187.2" y="145">is</text>
</g>
<g font-size="1.8" fill="#0f0f0f">
<text x="51.3" y="22">I2C1_SDA</text>
<text x="51.4" y="19.4">I2C1_SCL</text>
<text x="50" y="27">TSL_VSYNC</text>
<text x="53" y="24.5">TSL_INT</text>
<text x="81.9" y="29.6">RESET</text>
<text x="142.3" y="29.6">BTN2</text>
<text x="195.3" y="27.7">DISP_~{RES}</text>
<text x="196.5" y="25.1">DISP_~{CS}</text>
<text x="50.9" y="32.8">RVLED_EN</text>
<text x="51.2" y="35.3">TVLED_EN</text>
<text x="97.2" y="34.7">BOOT0</text>
<text x="137.9" y="34.7">TULED_EN</text>
<text x="142.3" y="32.1">BTN1</text>
<text x="196.4" y="30.2">DISP_D~{C}</text>
<text x="50.9" y="37.8">TULED_EN</text>
<text x="97.2" y="39.7">BTN4</text>
<text x="139.3" y="39.7">DISP_~{CS}</text>
<text x="195.2" y="40.4">DISP_SCK</text>
<text x="97.2" y="42.3">BTN3</text>
<text x="97.2" y="47.4">DISP_~{RES}14</text>
<text x="137.2" y="47.4">DISP_MOSI</text>
<text x="138" y="42.3">DISP_SCK</text>
<text x="139.3" y="44.8">DISP_D~{C}</text>
<text x="194.3" y="42.9">DISP_MOSI</text>
<text x="55.3" y="49.9">BTN1</text>
<text x="55.3" y="52.4">BTN2</text>
<text x="97.2" y="52.4">RVLED_EN</text>
<text x="136.9" y="52.4">USART1_TX</text>
<text x="142.3" y="49.9">BTN5</text>
<text x="55.3" y="55">BTN3</text>
<text x="55.3" y="57.5">BTN4</text>
<text x="97.2" y="57.5">TSL_INT</text>
<text x="97.2" y="55">TSL_VSYNC 27</text>
<text x="136.6" y="55">USART1_RX</text>
<text x="139.5" y="57.5">USB_D-</text>
<text x="55.3" y="62.6">BTN5</text>
<text x="97.2" y="62.6">I2C1_SDA</text>
<text x="97.2" y="60.1">I2C1_SCL</text>
<text x="139.5" y="60.1">USB_D+</text>
<text x="140.9" y="65.1">SWCLK</text>
<text x="141.3" y="62.6">SWDIO</text>
<text x="54" y="67.7">BOOT0</text>
<text x="138.2" y="67.7">TVLED_EN</text>
<text x="168.9" y="110.9">RESET</text>
<text x="168.3" y="118.5">SWDIO</text>
<text x="168.3" y="115.9">SWCLK</text>
<text x="168.3" y="133.7">USART1_RX</text>
<text x="168.3" y="136.3">USART1_TX</text>
<text x="55.2" y="171.2">USB_CONN_D-</text>
<text x="55.2" y="173.7">USB_CONN_D+</text>
<text x="101.4" y="171.2">USB_D-</text>
<text x="101.4" y="173.7">USB_D+</text>
</g>
<g font-size="1.8" fill="#a90000">
<text x="108.5" y="29.6">4</text>
<text x="120.4" y="26.7" transform="rotate(-90 120.4 26.7)">1</text>
<text x="122.9" y="27.3" transform="rotate(-90 122.9 27.3)">17</text>
<text x="125.5" y="26.7" transform="rotate(-90 125.5 26.7)">5</text>
<text x="133.9" y="29.6">6</text>
<text x="171.4" y="25.1">2</text>
<text x="191.1" y="25.1">13</text>
<text x="191.1" y="27.7">14</text>
<text x="107.9" y="34.7">31</text>
<text x="133.9" y="32.1">7</text>
<text x="133.9" y="34.7">8</text>
<text x="171.4" y="30.2">3</text>
<text x="171.4" y="35.3">4</text>
<text x="191.1" y="30.2">15</text>
<text x="191.1" y="32.8">16</text>
<text x="191.1" y="35.3">17</text>
<text x="108.5" y="39.8">2</text>
<text x="133.3" y="39.8">10</text>
<text x="133.9" y="37.2">9</text>
<text x="171.4" y="40.4">5</text>
<text x="191.1" y="40.4">18</text>
<text x="107.9" y="47.4">14</text>
<text x="108.5" y="42.3">3</text>
<text x="133.3" y="42.3">11</text>
<text x="133.3" y="44.8">12</text>
<text x="133.3" y="47.4">13</text>
<text x="171.4" y="45.5">6</text>
<text x="191.1" y="42.9">19</text>
<text x="191.1" y="45.5">20</text>
<text x="107.9" y="49.9">15</text>
<text x="107.9" y="52.5">26</text>
<text x="133.3" y="49.9">18</text>
<text x="133.3" y="52.5">19</text>
<text x="171.4" y="50.5">8</text>
<text x="191.1" y="48">21</text>
<text x="191.1" y="50.5">22</text>
<text x="191.1" y="53.1">23</text>
<text x="107.9" y="57.5">28</text>
<text x="107.9" y="55">27</text>
<text x="133.3" y="55">20</text>
<text x="133.3" y="57.5">21</text>
<text x="171.4" y="55.6">9</text>
<text x="191.1" y="55.6">24</text>
<text x="191.1" y="58.2">25</text>
<text x="107.9" y="60.1">29</text>
<text x="107.9" y="62.6">30</text>
<text x="133.3" y="60.1">22</text>
<text x="133.3" y="62.6">23</text>
<text x="133.3" y="65.2">24</text>
<text x="170.8" y="60.7">10</text>
<text x="170.8" y="65.8">11</text>
<text x="191.1" y="63.2">26</text>
<text x="133.3" y="67.7">25</text>
<text x="170.8" y="70.9">12</text>
<text x="191.1" y="68.3">27</text>
<text x="122.9" y="75.6" transform="rotate(-90 122.9 75.6)">16</text>
<text x="191.1" y="73.4">28</text>
<text x="191.1" y="78.5">29</text>
<text x="152.1" y="108" transform="rotate(-90 152.1 108)">3</text>
<text x="162.5" y="110.9">12</text>
<text x="35.5" y="114.7">7</text>
<text x="35.5" y="118.5">8</text>
<text x="55.8" y="114.7">2</text>
<text x="55.8" y="118.5">6</text>
<text x="163.1" y="118.5">4</text>
<text x="163.1" y="116">6</text>
<text x="183.4" y="118.5">4</text>
<text x="183.4" y="116">5</text>
<text x="191.1" y="119.8">2</text>
<text x="35.5" y="122.3">5</text>
<text x="55.8" y="122.3">1</text>
<text x="162.5" y="123.6">10</text>
<text x="163.1" y="121">8</text>
<text x="183.4" y="123.6">1</text>
<text x="183.4" y="121">3</text>
<text x="46.1" y="130.9" transform="rotate(-90 46.1 130.9)">3</text>
<text x="55.8" y="126.1">4</text>
<text x="163.1" y="128.7">9</text>
<text x="162.5" y="133.7">13</text>
<text x="162.5" y="136.3">14</text>
<text x="145.8" y="141.6" transform="rotate(-90 145.8 141.6)">11</text>
<text x="149.6" y="141" transform="rotate(-90 149.6 141)">5</text>
<text x="152.1" y="141" transform="rotate(-90 152.1 141)">7</text>
<text x="40" y="156">A4</text>
<text x="40" y="161">A5</text>
<text x="39.9" y="163.6">B5</text>
<text x="39.9" y="171.2">B7</text>
<text x="40" y="173.7">A6</text>
<text x="40" y="168.7">A7</text>
<text x="77.4" y="171.2">1</text>
<text x="77.4" y="173.7">3</text>
<text x="81.7" y="168.3" transform="rotate(-90 81.7 168.3)">5</text>
<text x="85" y="173.7">4</text>
<text x="85" y="171.2">6</text>
<text x="39.9" y="176.3">B6</text>
<text x="40" y="183.9">A8</text>
<text x="39.9" y="186.4">B8</text>
<text x="20.7" y="193.1" transform="rotate(-90 20.7 193.1)">S1</text>
<text x="28.3" y="193" transform="rotate(-90 28.3 193)">A1</text>
</g>
<g font-size="1.8" fill="#725600">
<text x="14.6" y="43.6">File:</text>
<text x="19.8" y="43.6">main-board-sensor.kicad_sch</text>
<text x="14.6" y="72.8">File:</text>
<text x="19.8" y="72.8">main-board-buttons.kicad_sch</text>
</g>
<text font-size="1.8" fill="#840084" x="134.1" y="126">STDC14</text>
</svg>
